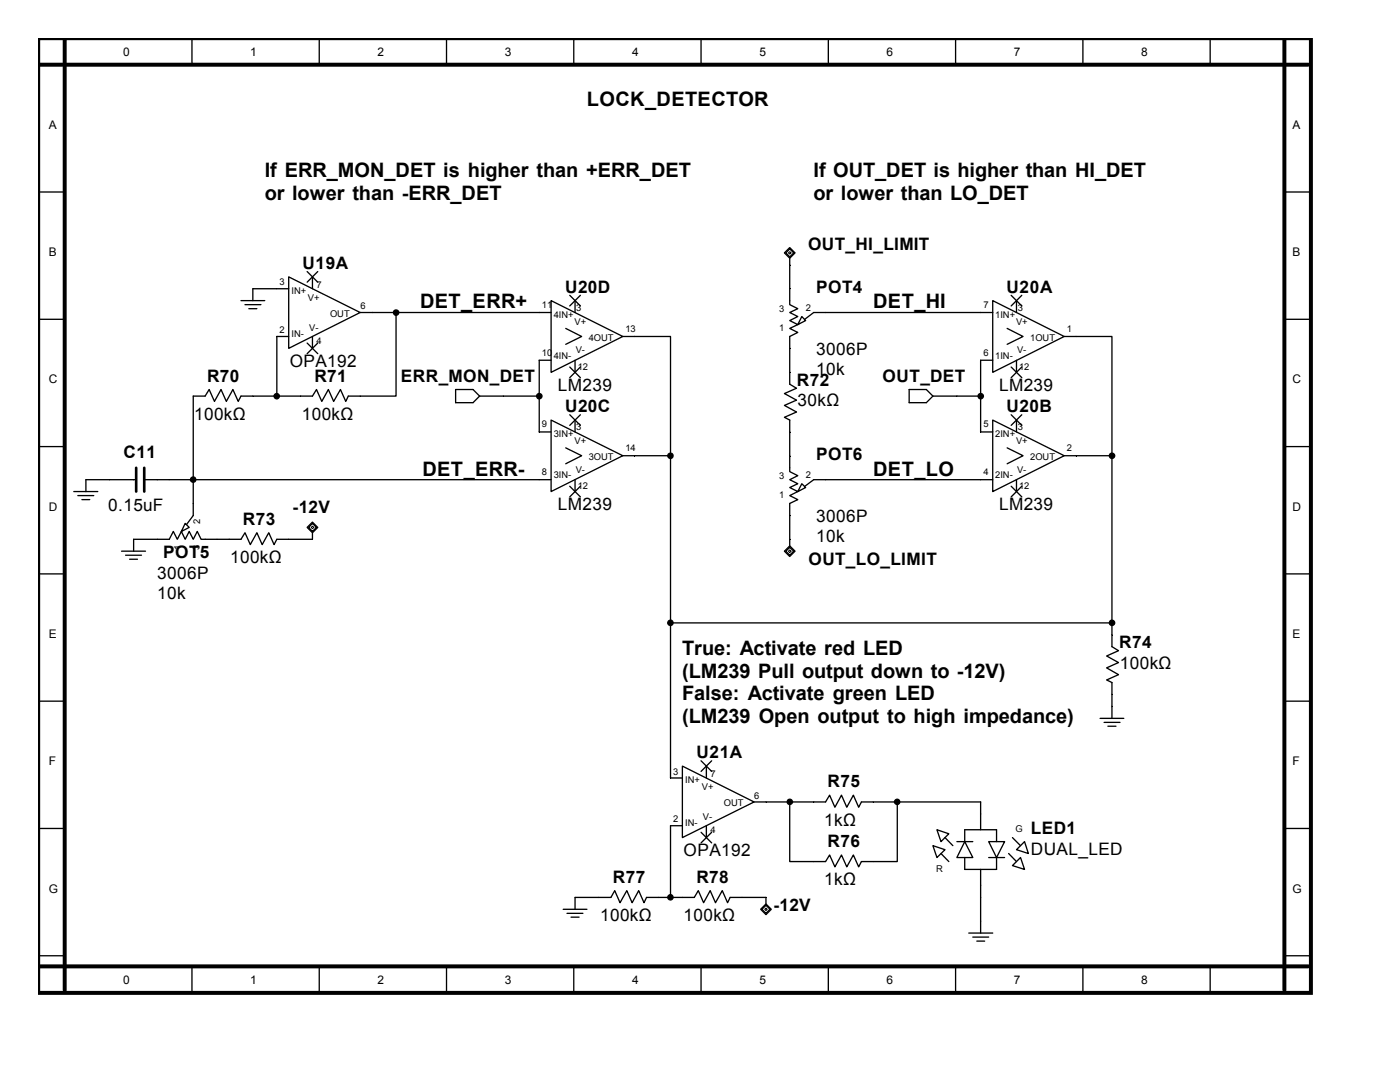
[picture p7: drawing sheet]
<svg xmlns="http://www.w3.org/2000/svg" width="279mm" height="216mm" viewBox="0 0 279 216" stroke-linecap="round" stroke-linejoin="round" font-family="sans-serif">
<path d="M7.6 7.6h254v190.5h-254zM7.6 12.9h253.5M12.9 7.6v190M256.3 7.6v190M7.6 192.8h253.5" fill="none" stroke="#000" stroke-width=".79"/>
<g fill="none" stroke="#000" stroke-width=".26">
<path d="M38.3 7.6v5.3M63.7 7.6v5.3M89.1 7.6v5.3M114.5 7.6v5.3M139.9 7.6v5.3M165.3 7.6v5.3M190.7 7.6v5.3M216.1 7.6v5.3M241.5 7.6v5.3M7.6 38.3h5.3M256.3 38.3h5.3M48.1 60h4.7"/>
<path d="M50.5 57.6v2.4M7.6 63.7h5.3M48.9 60.8h3.2M49.7 61.6h1.6M256.3 63.7h5.3M7.6 89.1h5.3M14.7 98.1h4.8M15.5 98.9h3.2M16.3 99.7h1.6M17.1 95.7v2.4M256.3 89.1h5.3M7.6 114.5h5.3"/>
<path d="M24.3 110h4.7M25.1 110.8h3.1M25.9 111.6h1.5M26.7 107.6v2.4M256.3 114.5h5.3M7.6 139.9h5.3M256.3 139.9h5.3M219.5 143.3h4.8M220.3 144.1h3.2M221.1 144.9h1.6M221.9 141v2.3M7.6 165.3h5.3"/>
<path d="M114.8 179.1v2.3M256.3 165.3h5.3M7.6 190.7h5.3M38.3 192.8v5.3M63.7 192.8v5.3M89.1 192.8v5.3M112.4 181.4h4.7M113.2 182.2h3.1M114 183h1.6M114.5 192.8v5.3M139.9 192.8v5.3M165.3 192.8v5.3"/>
<path d="M190.7 192.8v5.3M193.3 186.2h4.8M194.1 187h3.2M194.9 187.8h1.6M195.7 183.8v2.4M216.1 192.8v5.3M241.5 192.8v5.3M256.3 190.7h5.3"/>
</g>
<path d="M156.5 50.5l1.1-1.1 1.1 1.1-1.1 1z" fill-rule="evenodd" fill="#fff"/>
<path d="M156.5 50.5l1.1-1.1 1.1 1.1-1.1 1zM157.6 49.7l.8 .8-.8 .8-.8-.8zM157.6 51.5v1.3" fill="none" stroke="#000" stroke-width=".26"/>
<path d="M157.4 50.5l.2-.3 .3 .3-.3 .2z" fill="none" stroke="#000" stroke-width=".2"/>
<path d="M156.5 110l1.1-1.1 1.1 1.1-1.1 1z" fill-rule="evenodd" fill="#fff"/>
<g fill="none" stroke="#000" stroke-width=".26">
<path d="M156.5 110l1.1-1.1 1.1 1.1-1.1 1zM156.8 110l.8-.8 .8 .8-.8 .8zM157.6 107.6v1.3"/>
<circle cx="107.6" cy="79.1" r=".54"/>
<circle cx="133.8" cy="90.9" r=".53"/>
<circle cx="221.9" cy="90.9" r=".54"/>
</g>
<path d="M157.4 110l.2-.3 .3 .3-.3 .3z" fill="none" stroke="#000" stroke-width=".2"/>
<g fill="#000">
<circle cx="107.6" cy="79.1" r=".54"/>
<circle cx="133.8" cy="90.9" r=".53"/>
<circle cx="221.9" cy="90.9" r=".54"/>
</g>
<path d="M151.8 181.4l1.1-1 1 1-1 1.1z" fill-rule="evenodd" fill="#fff"/>
<path d="M152.9 179.1v1.3M151.8 181.4l1.1-1 1 1-1 1.1zM152.1 181.4l.8-.8 .8 .8-.8 .8z" fill="none" stroke="#000" stroke-width=".26"/>
<path d="M152.6 181.4l.3-.2 .2 .2-.2 .3z" fill="none" stroke="#000" stroke-width=".2"/>
<path d="M61.3 105.2l1.1-1 1 1-1 1.1z" fill-rule="evenodd" fill="#fff"/>
<path d="M61.3 105.2l1.1-1 1 1-1 1.1zM62.4 104.4l.8 .8-.8 .8-.8-.8zM62.4 106.3v1.3" fill="none" stroke="#000" stroke-width=".26"/>
<path d="M62.1 105.2l.3-.2 .3 .2-.3 .3z" fill="none" stroke="#000" stroke-width=".2"/>
<path d="M197.3 167.9h3.2l-1.6 3.2z" fill="#fff"/>
<path d="M197.3 167.9h3.2l-1.6 3.2zM197.3 171.1h3.2M198.9 165.6v2.3M198.9 171.1v2.4M201.3 170.3l1.6 1.6M202.1 172.7l1.6-1.6 .8 2.4zM202.1 167.1l1.6 1.6M202.9 169.5l1.6-1.6 .7 2.4z" fill="none" stroke="#000" stroke-width=".26"/>
<path d="M192.5 167.9l1.6 3.2h-3.1z" fill="#fff"/>
<g fill="none" stroke="#000" stroke-width=".26">
<path d="M55.2 57.6h2.4M57.6 55.2l14.3 7.2-14.3 7.1zM61.3 54.2l2.1 2.1M62.4 55.2v2.4M63.4 54.2l-2.1 2.1M110 60l14.3 7.1-14.3 7.2zM113.7 58.9l2.1 2.1M114.8 60v2.4M115.8 58.9l-2.1 2.1M157.6 60v.8l1.6 .8-1.6 .8 1.6 .8-1.6 .8 1.6 .8-1.6 .7 1.6 .8-1.6 .8M198.1 60l14.3 7.1-14.3 7.2zM201.8 58.9l2.1 2.1"/>
<path d="M202.9 60v2.4M203.9 58.9l-2.1 2.1M55.2 67.1h2.4M61.3 68.5l2.1 2.1M62.4 67.1v2.4M63.4 68.5l-2.1 2.1M71.9 62.4h2.4M107.6 62.4h2.4M107.6 71.9h2.4M112.9 65.5l3.2 1.6-3.2 1.6M113.7 73.2l2.1 2.2M114.8 71.9v2.4"/>
<path d="M115.8 73.2l-2.1 2.2M124.3 67.1h2.4M162.4 62.4l-3.2 2.4M195.7 62.4h2.4M195.7 71.9h2.4M201 65.5l3.2 1.6-3.2 1.6M201.8 73.2l2.1 2.2M202.9 71.9v2.4M203.9 73.2l-2.1 2.2M212.4 67.1h2.4M107.6 86.2h2.4M107.6 95.7h2.4"/>
<path d="M110 83.8l14.3 7.1-14.3 7.2zM112.9 89.4l3.2 1.5-3.2 1.6M113.7 82.8l2.1 2.1M113.7 97l2.1 2.1M114.8 83.8v2.4M114.8 95.7v2.4M115.8 82.8l-2.1 2.1M115.8 97l-2.1 2.1M124.3 90.9h2.4M195.7 86.2h2.4M195.7 95.7h2.4M198.1 83.8l14.3 7.1-14.3 7.2z"/>
<path d="M201 89.4l3.2 1.5-3.2 1.6M201.8 82.8l2.1 2.1M201.8 97l2.1 2.1M202.9 83.8v2.4M202.9 95.7v2.4M203.9 82.8l-2.1 2.1M203.9 97l-2.1 2.1M212.4 90.9h2.4M133.8 155.2h2.4M136.2 152.9l14.3 7.1-14.3 7.1zM139.9 151.8l2.1 2.1M141 152.9v2.3"/>
<path d="M142 151.8l-2.1 2.1M133.8 164.8h2.4M139.9 166.1l2.1 2.1M141 164.8v2.3M142 166.1l-2.1 2.1M150.5 160h2.4M186.2 168.7l2.4 .8-1.6 1.6zM187 165.6l2.4 .8-1.6 1.5zM187.8 170.3l1.6 1.6M188.6 167.1l1.6 1.6M191 167.9h3.1M192.5 167.9l1.6 3.2h-3.1z"/>
<path d="M192.5 171.1v2.4h6.4M195.7 160v5.6M195.7 173.5v5.6M198.9 165.6h-6.4v2.3"/>
<circle cx="195.7" cy="79.1" r=".54"/>
<circle cx="221.9" cy="124.3" r=".54"/>
</g>
<g fill="#000">
<circle cx="195.7" cy="79.1" r=".54"/>
<circle cx="221.9" cy="124.3" r=".54"/>
</g>
<path d="M160 63.2l.8 .8-1.6 .8z" fill="#fff"/>
<path d="M157.6 57.6v2.4M157.6 67.1v2.4M160 63.2l.8 .8-1.6 .8zM162.4 62.4h2.4M157.6 93.3v.8l1.6 .8-1.6 .8 1.6 .8-1.6 .8 1.6 .8-1.6 .8 1.6 .8-1.6 .8M162.4 95.7l-3.2 2.4" fill="none" stroke="#000" stroke-width=".26"/>
<path d="M160 96.5l.8 .8-1.6 .8z" fill="#fff"/>
<path d="M157.6 90.9v2.4M160 96.5l.8 .8-1.6 .8zM162.4 95.7h2.4M33.8 107.6l.8-1.6 .8 1.6 .8-1.6 .8 1.6 .8-1.6 .8 1.6 .8-1.6 .7 1.6h.8M38.6 102.9l-2.4 3.1M157.6 100.5v2.4" fill="none" stroke="#000" stroke-width=".26"/>
<path d="M37 104.4l.8 .8-1.6 .8z" fill="#fff"/>
<g fill="none" stroke="#000" stroke-width=".26">
<path d="M50.5 57.6h4.7M157.6 52.8v4.8M55.2 67.1v11.9M74.3 62.4h33.3M79 62.4v16.6h-9.5l-.5 1.1-1.1-2.4-1.3 2.4-1.1-2.4-1.3 2.4-1-2.4-.8 1.3h-14.3l-.6 1.1-1-2.4-1.3 2.4-1.1-2.4-1.3 2.4-1.1-2.4-.8 1.3h-2.3v23.9M90.9 77.7h3.5l1.3 1.3-1.3 1.3h-3.5zM95.7 79h11.9M107.6 71.9v14.3M126.7 67.1h7.1v23.8M157.6 69.5v7.2l1.4 .8-2.5 1 2.5 1.3-2.5 1.1 2.5 1.3-2.5 1.1 1.1 .5v7.1M164.8 62.4h30.9M181.4 77.7h3.5l1.3 1.3-1.3 1.3h-3.5z"/>
<path d="M186.2 79h9.5M195.7 71.9v14.3M214.8 67.1h7.1v23.8M17.1 95.7h10.1M28.8 95.7h78.8M126.7 90.9h7.1M133.8 90.9v64.3M164.8 95.7h30.9M214.8 90.9h7.1M221.9 90.9v38.1l1.3 .8-2.3 1.1 2.3 1.3-2.3 1.1 2.3 1.3-2.3 1.1 1 .5v4.8M26.7 107.6h7.1M37 104.4l.8 .8-1.6 .8z"/>
<path d="M40.9 107.6h7.2l.8-1.3 1.1 2.4 1.3-2.4 1 2.4 1.3-2.4 1.1 2.4 .5-1.1h7.2M157.6 102.9v4.7M133.8 124.3h88.1M114.8 179.1h7.1l.8-1.4 1 2.4 1.4-2.4 1.1 2.4 1.3-2.4 1 2.4 .5-1h9.6l.8-1.4 1 2.4 1.3-2.4 1.1 2.4 1.3-2.4 1.1 2.4 .5-1h7.2M133.8 164.8v14.3M152.9 160h11.9l.8-1.3 1 2.4 1.3-2.4 1.1 2.4 1.3-2.4 1.1 2.4 .5-1.1h23.8M157.6 160v11.9h7.2l.8-1.3 1 2.4 1.3-2.4 1.1 2.4 1.3-2.4 1.1 2.4 .5-1.1h7.2v-11.9M195.7 179.1v4.7"/>
<circle cx="55.2" cy="79.1" r=".53"/>
<circle cx="79.1" cy="62.4" r=".54"/>
<circle cx="38.5" cy="95.7" r=".53"/>
<circle cx="133.8" cy="124.3" r=".53"/>
<circle cx="157.6" cy="160" r=".53"/>
<circle cx="179.1" cy="160" r=".52"/>
<circle cx="133.8" cy="179" r=".52"/>
</g>
<g fill="#000">
<circle cx="55.2" cy="79.1" r=".53"/>
<circle cx="79.1" cy="62.4" r=".54"/>
<circle cx="38.5" cy="95.7" r=".53"/>
<circle cx="133.8" cy="124.3" r=".53"/>
<circle cx="157.6" cy="160" r=".53"/>
<circle cx="179.1" cy="160" r=".52"/>
<circle cx="133.8" cy="179" r=".52"/>
</g>
<path d="M27.2 93.3v4.8M28.8 93.3v4.8" fill="none" stroke="#000" stroke-width=".53"/>
<g font-size="4">
<text x="117.1" y="21.1">LOCK_DETECTOR</text>
<text x="52.8" y="35.4">If ERR_MON_DET is higher than +ERR_DET</text>
<text x="162.3" y="35.4">If OUT_DET is higher than HI_DET</text>
<text x="52.8" y="40">or lower than -ERR_DET</text>
<text x="162.3" y="40">or lower than LO_DET</text>
<text x="83.8" y="61.6">DET_ERR+</text>
<text x="174.2" y="61.6">DET_HI</text>
<text x="84.3" y="94.9">DET_ERR-</text>
<text x="174.2" y="94.9">DET_LO</text>
<text x="136.1" y="130.6">True: Activate red LED</text>
<text x="136.1" y="135.2">(LM239 Pull output down to -12V)</text>
<text x="136.1" y="139.7">False: Activate green LED</text>
<text x="136.1" y="144.3">(LM239 Open output to high impedance)</text>
</g>
<g font-size="3.4">
<text x="60.4" y="53.7">U19A</text>
<text x="161.3" y="50">OUT_HI_LIMIT</text>
<text x="112.8" y="58.4">U20D</text>
<text x="162.9" y="58.4">POT4</text>
<text x="200.9" y="58.4">U20A</text>
<text x="162.9" y="70.8">3006P</text>
<text x="41.3" y="76.2">R70</text>
<text x="57.8" y="73.2">OPA192</text>
<text x="62.8" y="76.2">R71</text>
<text x="80" y="76.2">ERR_MON_DET</text>
<text x="111.3" y="77.9">LM239</text>
<text x="159" y="77">R72</text>
<text x="162.9" y="74.8">10k</text>
<text x="176.1" y="76.2">OUT_DET</text>
<text x="199.4" y="77.9">LM239</text>
<text x="38.8" y="83.8">100kΩ</text>
<text x="60.2" y="83.8">100kΩ</text>
<text x="112.8" y="82.3">U20C</text>
<text x="159.2" y="81.1">30kΩ</text>
<text x="200.9" y="82.3">U20B</text>
<text x="24.7" y="91.5">C11</text>
<text x="162.9" y="91.8">POT6</text>
<text x="111.3" y="101.8">LM239</text>
<text x="199.4" y="101.8">LM239</text>
<text x="21.6" y="102">0.15uF</text>
<text x="48.5" y="104.7">R73</text>
<text x="58.4" y="102.4">-12V</text>
<text x="162.9" y="104.1">3006P</text>
<text x="32.6" y="111.3">POT5</text>
<text x="45.9" y="112.4">100kΩ</text>
<text x="161.4" y="112.6">OUT_LO_LIMIT</text>
<text x="162.9" y="108.1">10k</text>
<text x="31.4" y="115.5">3006P</text>
<text x="31.4" y="119.5">10k</text>
<text x="223.4" y="129.3">R74</text>
<text x="223.5" y="133.5">100kΩ</text>
<text x="139" y="151.3">U21A</text>
<text x="165.1" y="157.1">R75</text>
<text x="164.5" y="164.7">1kΩ</text>
<text x="205.7" y="166.4">LED1</text>
<text x="136.4" y="170.8">OPA192</text>
<text x="165.1" y="169">R76</text>
<text x="205.7" y="170.6">DUAL_LED</text>
<text x="122.3" y="176.1">R77</text>
<text x="139" y="176.1">R78</text>
<text x="164.5" y="176.7">1kΩ</text>
<text x="119.8" y="183.8">100kΩ</text>
<text x="136.4" y="183.8">100kΩ</text>
<text x="154.3" y="181.7">-12V</text>
</g>
<g font-size="2.4">
<text x="24.6" y="11.1">0</text>
<text x="50" y="11.1">1</text>
<text x="75.4" y="11.1">2</text>
<text x="100.8" y="11.1">3</text>
<text x="126.2" y="11.1">4</text>
<text x="151.6" y="11.1">5</text>
<text x="177" y="11.1">6</text>
<text x="202.4" y="11.1">7</text>
<text x="227.8" y="11.1">8</text>
<text x="9.7" y="25.7">A</text>
<text x="257.9" y="25.7">A</text>
<text x="9.7" y="51.1">B</text>
<text x="257.9" y="51.1">B</text>
<text x="9.7" y="76.5">C</text>
<text x="257.9" y="76.5">C</text>
<text x="9.7" y="101.9">D</text>
<text x="257.9" y="101.9">D</text>
<text x="9.7" y="127.3">E</text>
<text x="257.9" y="127.3">E</text>
<text x="9.7" y="152.7">F</text>
<text x="257.9" y="152.7">F</text>
<text x="9.7" y="178.1">G</text>
<text x="257.9" y="178.1">G</text>
<text x="24.6" y="196.3">0</text>
<text x="50" y="196.3">1</text>
<text x="75.4" y="196.3">2</text>
<text x="100.8" y="196.3">3</text>
<text x="126.2" y="196.3">4</text>
<text x="151.6" y="196.3">5</text>
<text x="177" y="196.3">6</text>
<text x="202.4" y="196.3">7</text>
<text x="227.8" y="196.3">8</text>
</g>
<g font-size="1.9">
<text x="55.8" y="56.9">3</text>
<text x="58.2" y="58.7">IN+</text>
<text x="63.2" y="57.4">7</text>
<text x="61.5" y="60.1">V+</text>
<text x="61.7" y="66">V-</text>
<text x="65.9" y="63.2">OUT</text>
<text x="71.9" y="61.7">6</text>
<text x="108.2" y="61.4">11</text>
<text x="110.5" y="63.5">4IN+</text>
<text x="114.7" y="64.9">V+</text>
<text x="115" y="62">3</text>
<text x="155.5" y="66">1</text>
<text x="155.5" y="62.2">3</text>
<text x="160.8" y="62.1">2</text>
<text x="196.3" y="61.4">7</text>
<text x="198.6" y="63.5">1IN+</text>
<text x="202.8" y="64.9">V+</text>
<text x="203.2" y="62">3</text>
<text x="55.8" y="66.5">2</text>
<text x="58.2" y="67.2">IN-</text>
<text x="63.2" y="68.6">4</text>
<text x="108.2" y="71">10</text>
<text x="110.5" y="71.7">4IN-</text>
<text x="114.9" y="70.5">V-</text>
<text x="117.5" y="67.9">4OUT</text>
<text x="124.8" y="66.2">13</text>
<text x="196.3" y="71">6</text>
<text x="198.6" y="71.7">1IN-</text>
<text x="203" y="70.5">V-</text>
<text x="205.6" y="67.9">1OUT</text>
<text x="212.9" y="66.2">1</text>
<text x="115.3" y="73.9">12</text>
<text x="203.4" y="73.9">12</text>
<text x="108.2" y="85.3">9</text>
<text x="110.5" y="87.3">3IN+</text>
<text x="114.7" y="88.7">V+</text>
<text x="115" y="85.8">3</text>
<text x="196.3" y="85.3">5</text>
<text x="198.6" y="87.3">2IN+</text>
<text x="202.8" y="88.7">V+</text>
<text x="203.2" y="85.8">3</text>
<text x="108.2" y="94.8">8</text>
<text x="110.5" y="95.5">3IN-</text>
<text x="114.9" y="94.3">V-</text>
<text x="117.5" y="91.8">3OUT</text>
<text x="124.8" y="90">14</text>
<text x="155.5" y="95.5">3</text>
<text x="160.8" y="95.5">2</text>
<text x="196.3" y="94.8">4</text>
<text x="198.6" y="95.5">2IN-</text>
<text x="203" y="94.3">V-</text>
<text x="205.6" y="91.8">2OUT</text>
<text x="212.9" y="90">2</text>
<text x="115.3" y="97.7">12</text>
<text x="155.5" y="99.4">1</text>
<text x="203.4" y="97.7">12</text>
<text x="39.9" y="104.5" transform="rotate(-90 39.9 104.5)">2</text>
<text x="36.1" y="109.8" transform="rotate(-90 36.1 109.8)">1</text>
<text x="39.8" y="109.8" transform="rotate(-90 39.8 109.8)">3</text>
<text x="134.4" y="154.6">3</text>
<text x="141.8" y="155.1">7</text>
<text x="136.7" y="156.3">IN+</text>
<text x="140.1" y="157.7">V+</text>
<text x="144.5" y="160.8">OUT</text>
<text x="150.5" y="159.3">6</text>
<text x="134.4" y="164.1">2</text>
<text x="136.7" y="164.8">IN-</text>
<text x="140.3" y="163.7">V-</text>
<text x="141.8" y="166.2">4</text>
<text x="202.7" y="165.9">G</text>
<text x="186.9" y="173.9">R</text>
</g>
</svg>
